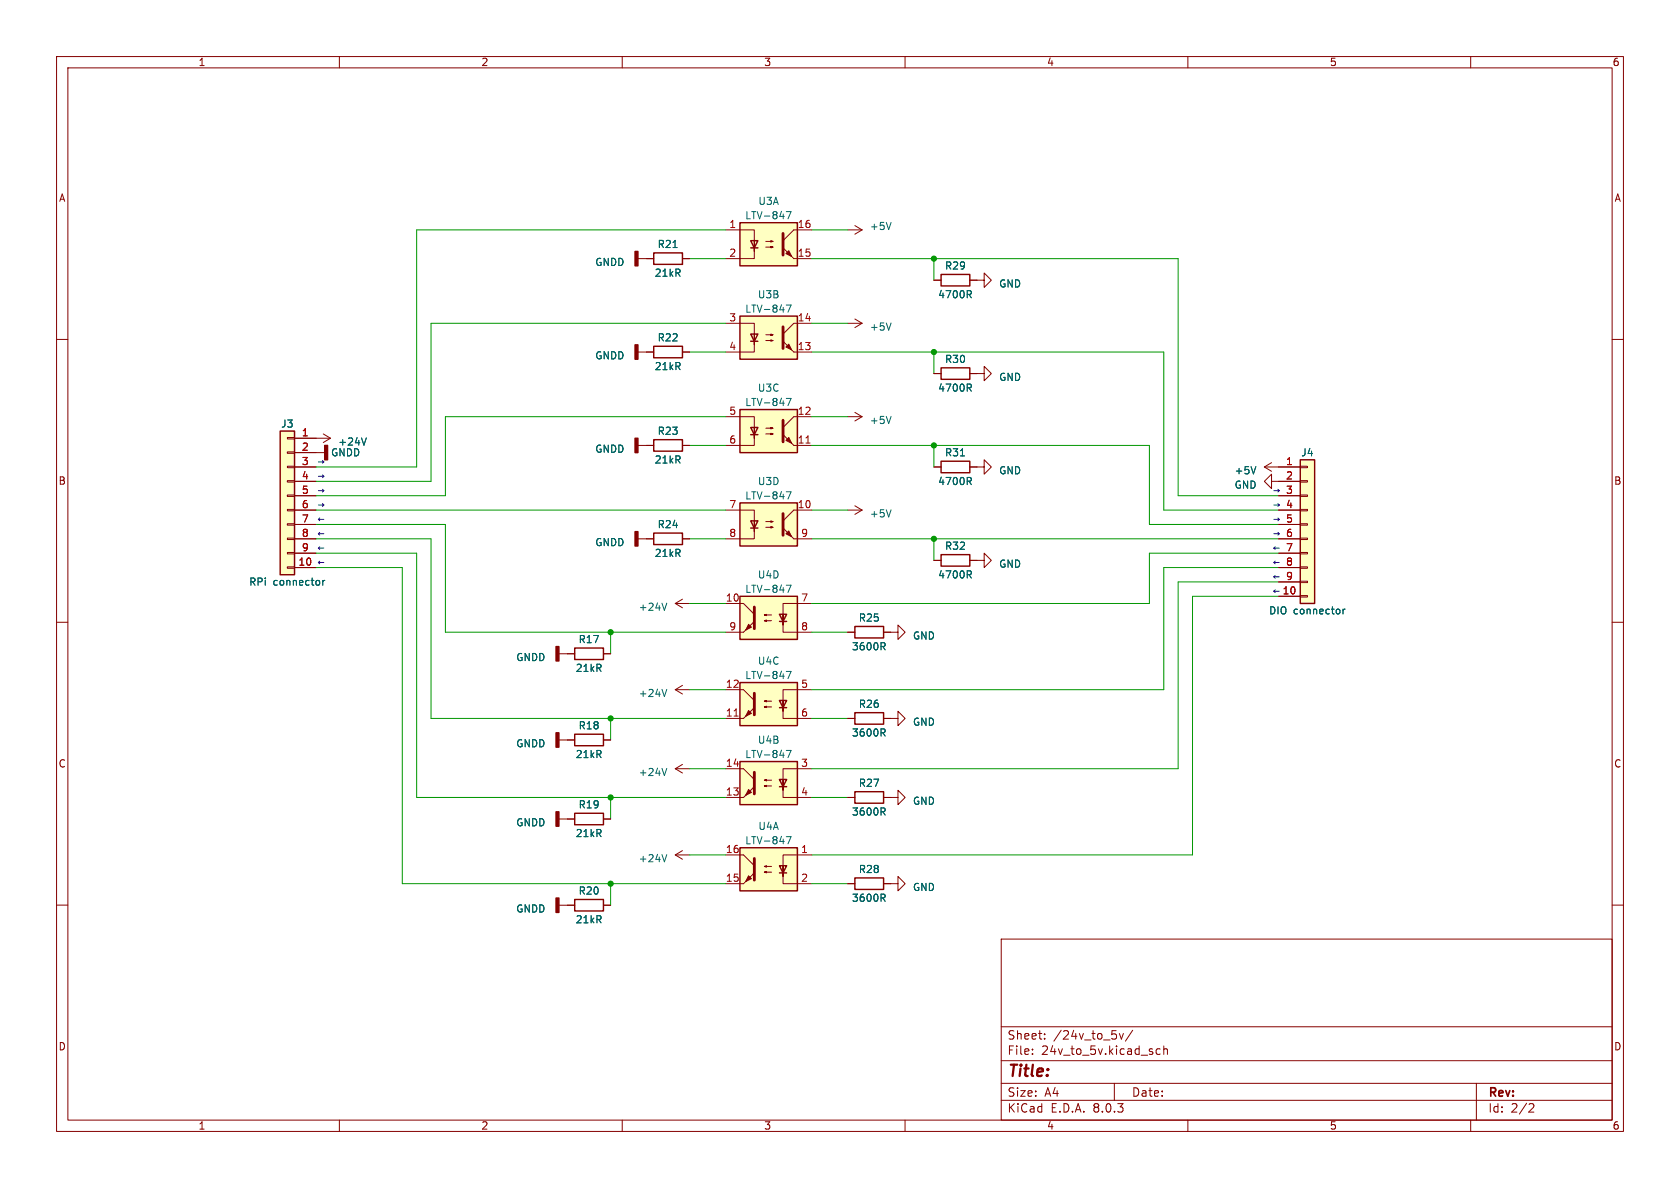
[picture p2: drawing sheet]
<svg xmlns="http://www.w3.org/2000/svg" width="297mm" height="210mm" viewBox="0 0 297 210" stroke-linecap="round" stroke-linejoin="round" font-family="sans-serif">
<g fill="none" stroke="#840000" stroke-width=".18">
<path d="M10 10h277v190h-277zM12 12h273v186h-273zM60 10v2M110 10v2M160 10v2M210 10v2M260 10v2M10 60h2M165.1 49.5h1.3M171.4 49.5h1.3M285 60h2M172.7 66h1.3v-1.2l1.3 1.2-1.3 1.3v-1.3"/>
<path d="M172.7 82.6h1.3v-1.3l1.3 1.3-1.3 1.2v-1.2M10 110h2M149.9 111.8h1.2M156.2 111.8h1.3M285 110h2M98.8 130.8h1.5M10 160h2M98.8 144.8h2.8M106.7 144.8h1.2M157.5 141h1.2v-1.3l1.3 1.3-1.3 1.2v-1.2M285 160h2M98.8 160h2.8"/>
<path d="M106.7 160h1.2M177 166h108v32h-108zM60 198v2M110 198v2M160 198v2M177 194.5h108M177 191.5h108M177 187.5h108M177 181.5h108M182.5 186.3v.1M182.5 185.5v.1M184.7 183.6v.1"/>
<path d="M184.7 182.8v.1M197 191.5v3M197.9 182.7l.3 1 .4-1M200.2 182.1l-1.2 2M205.1 185.5l-.4-.1-.3 .3v.4l.1 .2h.6M205.7 185.5l.3-.1 .3 .1 .1 .9M205.7 184.9v1.5M210 198v2M260 198v2M261 191.5v6.5M270.5 195.1l.5 .1 .2 .3-1 1.1h1"/>
</g>
<path d="M166.4 48.5h5v2h-5zM151.1 110.7h5.1v2.1h-5.1zM101.6 159h5.1v2h-5.1zM101.6 143.8h5.1v2h-5.1z" fill="none" stroke="#840000" stroke-width=".25"/>
<path d="M171.3 52l.4 .6M171.5 51.4l.2 .2v.3l-.2 .1M156.1 114.3l.4 .6M156.2 113.6l.3 .3-.1 .3-.2 .1" fill="none" stroke="#006464" stroke-width=".18"/>
<g fill="#840000" stroke="#840000" stroke-width=".25">
<path d="M98.3 129.5h.5v2.6h-.5z"/>
<path d="M98.3 143.5h.5v2.6h-.5z"/>
<path d="M98.3 158.8h.5v2.5h-.5z"/>
</g>
<path d="M130.8 105.4h10.2v7.6h-10.2z" fill="#ffffc2"/>
<path d="M130.8 105.4h10.2v7.6h-10.2zM137.8 108.6h1.3l-.7 1.3zM137.8 109.9h1.3" fill="none" stroke="#840000" stroke-width=".25"/>
<g fill="none" stroke="#840000" stroke-width=".18">
<path d="M151.1 39.9l1.3 .7M149.9 40.6h2.5M152.4 40.6l-1.3 .8M119.4 106.7h2.5M119.4 106.7l1.2 .7M120.6 105.9l-1.2 .8M128.3 106.7h3.1l1.9 1.9M128.3 111.8h3.1M135.1 109.7l.4-.1v.3l-.4-.2h1.3M135.1 108.7l.4-.1v.2l-.4-.1h1.3M138.4 109.9v1.9h5.1M143.5 106.7h-5.1v3.8v-1.9"/>
<path d="M157.5 127h1.2v-1.3l1.3 1.3-1.3 1.3v-1.3"/>
</g>
<g fill="#840000" stroke="#840000" stroke-width=".18">
<path d="M131.4 111.8l1.9-1.9z"/>
<path d="M132.3 110.4l.5 .5-1 .5z"/>
</g>
<path d="M133.3 107.3v3.8" fill="none" stroke="#840000" stroke-width=".51"/>
<path d="M157.5 39.3l-.4 1.3M117.9 106.6l-.4 1.3M139 103.4h.9l-.6 1.3" fill="none" stroke="#006464" stroke-width=".18"/>
<path d="M130.8 39.4h10.2v7.6h-10.2z" fill="#ffffc2"/>
<path d="M130.8 39.4h10.2v7.6h-10.2zM132.7 42.5h1.3l-.7 1.3zM132.7 43.8h1.3M166.4 98h5v2.1h-5zM101.6 114.6h5.1v2h-5.1zM151.1 126h5.1v2h-5.1z" fill="none" stroke="#840000" stroke-width=".25"/>
<g fill="none" stroke="#840000" stroke-width=".18">
<path d="M128.3 40.6h5v3.9v-2M133.3 43.8v1.9h-5M135.4 43.7h1.3l-.4 .1v-.2l.4 .1M135.4 42.7h1.3l-.4 .1v-.3l.4 .2M140.3 45.7h3.2M143.5 40.6h-3.2l-1.9 1.9M149.9 90.2h2.5M151.1 89.4l1.3 .8M152.4 90.2l-1.3 .7M165.1 99.1h1.3M171.4 99.1h1.3M100.3 115.6h1.3"/>
<path d="M106.7 115.6h1.2M119.4 121.9l1.2 .8M119.4 121.9h2.5M120.6 121.2l-1.2 .7M149.9 127h1.2M156.2 127h1.3"/>
</g>
<g fill="#840000" stroke="#840000" stroke-width=".18">
<path d="M138.4 43.8l1.9 1.9z"/>
<path d="M138.9 44.8l.5-.5 .6 1z"/>
</g>
<path d="M138.4 41.3v3.8" fill="none" stroke="#840000" stroke-width=".51"/>
<path d="M139 37.4h.9l-.6 1.3M157.5 90.1l-.4 1.3M171.3 101.6l.4 .6M171.5 100.9l.2 .3v.3l-.2 .1M117.9 121.9l-.4 1.2M156.1 129.5l.4 .6M156.2 128.8l.3 .3-.1 .3-.2 .1" fill="none" stroke="#006464" stroke-width=".18"/>
<path d="M130.8 88.9h10.2v7.6h-10.2z" fill="#ffffc2"/>
<path d="M130.8 88.9h10.2v7.6h-10.2zM132.7 92.1h1.3l-.7 1.2zM132.7 93.3h1.3M151.1 140h5.1v2h-5.1z" fill="none" stroke="#840000" stroke-width=".25"/>
<g fill="none" stroke="#840000" stroke-width=".18">
<path d="M128.3 90.2h5v3.8v-1.9M133.3 93.3v2h-5M135.4 93.2h1.3l-.4 .1v-.2l.4 .1M135.4 92.2h1.3l-.4 .1v-.2l.4 .1M140.3 95.3h3.2M143.5 90.2h-3.2l-1.9 1.9M172.7 99.1h1.3v-1.3l1.3 1.3-1.3 1.2v-1.2M223.5 82.6l1.3 .7M223.5 82.6h2.6M224.8 85.1v-1.3l-1.3 1.3 1.3 1.3v-1.3h1.3M224.8 81.8l-1.3 .8M98.8 115.6h1.5"/>
<path d="M149.9 141h1.2M156.2 141h1.3"/>
</g>
<g fill="#840000" stroke="#840000" stroke-width=".18">
<path d="M138.4 93.3l1.9 2z"/>
<path d="M139.4 93.9l.6 1-1.1-.5z"/>
</g>
<path d="M138.4 90.8v3.8" fill="none" stroke="#840000" stroke-width=".51"/>
<path d="M139 86.9h.9l-.6 1.3M222 82.5l-.4 1.3M156.1 143.5l.4 .6M156.2 142.8l.3 .3-.1 .3-.2 .1" fill="none" stroke="#006464" stroke-width=".18"/>
<path d="M98.3 114.3h.5v2.5h-.5z" fill="#840000" stroke="#840000" stroke-width=".25"/>
<path d="M229.9 81.3h2.5v25.4h-2.5z" fill="#ffffc2"/>
<g fill="none" stroke="#840000" stroke-width=".18">
<path d="M226.1 82.6h3.8M226.1 85.1h3.8M226.1 87.6h3.8M226.1 90.2h3.8M226.1 92.7h3.8M226.1 95.3h3.8M226.1 97.8h3.8M229.9 97.7h1.2v.2h-1.2zM229.9 95.1h1.2v.3h-1.2zM229.9 92.6h1.2v.2h-1.2zM229.9 90h1.2v.3h-1.2zM229.9 87.5h1.2v.3h-1.2z"/>
<path d="M229.9 85h1.2v.2h-1.2zM229.9 82.4h1.2v.3h-1.2zM226.1 105.4h3.8M226.1 100.3h3.8M226.1 102.9h3.8M229.9 105.3h1.2v.2h-1.2zM229.9 102.7h1.2v.3h-1.2zM229.9 100.2h1.2v.3h-1.2zM149.9 156.2h1.2M156.2 156.2h2.5v-1.3l1.3 1.3-1.3 1.3v-1.3"/>
</g>
<path d="M229.9 81.3h2.5v25.4h-2.5zM151.1 155.2h5.1v2h-5.1z" fill="none" stroke="#840000" stroke-width=".25"/>
<path d="M237.4 107.7v.8M237.8 107.7l-.4 .2M156.1 158.7l.4 .6M156.2 158.1l.3 .2-.1 .3-.2 .1" fill="none" stroke="#006464" stroke-width=".18"/>
<path d="M130.8 55.9h10.2v7.6h-10.2z" fill="#ffffc2"/>
<path d="M130.8 55.9h10.2v7.6h-10.2zM132.7 59.1h1.3l-.7 1.2zM132.7 60.3h1.3" fill="none" stroke="#840000" stroke-width=".25"/>
<path d="M128.3 57.2h5v3.8v-1.9M135.4 59.2h1.3l-.4 .1v-.2l.4 .1M143.5 57.2h-3.2l-1.9 1.9M133.3 60.3v1.9h-5M135.4 60.2h1.3l-.4 .1v-.2l.4 .1M140.3 62.2h3.2M149.9 73.7h2.5M151.1 72.9l1.3 .8M152.4 73.7l-1.3 .7" fill="none" stroke="#840000" stroke-width=".18"/>
<g fill="#840000" stroke="#840000" stroke-width=".18">
<path d="M138.4 60.3l1.9 1.9z"/>
<path d="M139.4 60.8l.6 1-1.1-.5z"/>
</g>
<path d="M138.4 57.8v3.8" fill="none" stroke="#840000" stroke-width=".51"/>
<path d="M139 53.9h.9l-.6 1.3M157.5 73.6l-.4 1.3" fill="none" stroke="#006464" stroke-width=".18"/>
<path d="M130.8 72.4h10.2v7.6h-10.2z" fill="#ffffc2"/>
<path d="M115.6 44.7h5v2h-5zM115.6 61.2h5v2h-5zM115.6 77.7h5v2.1h-5zM130.8 72.4h10.2v7.6h-10.2zM132.7 75.6h1.3l-.7 1.2zM132.7 76.8h1.3M166.4 65h5v2.1h-5zM115.6 94.2h5v2.1h-5zM166.4 81.5h5v2.1h-5z" fill="none" stroke="#840000" stroke-width=".25"/>
<g fill="none" stroke="#840000" stroke-width=".18">
<path d="M112.8 45.7h2.8M120.6 45.7h1.3M149.9 57.2h2.5M151.1 56.4l1.3 .8M152.4 57.2l-1.3 .7M172.7 49.5h1.3v-1.2l1.3 1.2-1.3 1.3v-1.3M55.9 77.5h2.5M57.1 76.7l1.3 .8M58.4 77.5l-1.3 .7M112.8 78.7h2.8M112.8 62.2h2.8M120.6 78.7h1.3"/>
<path d="M120.6 62.2h1.3M128.3 73.7h5v3.8v-1.9M133.3 76.8v1.9h-5M135.4 76.7h1.3l-.4 .1v-.2l.4 .1M135.4 75.7h1.3l-.4 .1v-.2l.4 .1M140.3 78.7h3.2M143.5 73.7h-3.2l-1.9 1.9M165.1 66h1.3M171.4 66h1.3M55.9 80h1.5M112.8 95.3h2.8M120.6 95.3h1.3"/>
<path d="M165.1 82.6h1.3M171.4 82.6h1.3M119.4 151.1l1.2 .8M119.4 151.1h2.5M120.6 150.4l-1.2 .7"/>
</g>
<g fill="#840000" stroke="#840000" stroke-width=".18">
<path d="M138.4 76.8l1.9 1.9z"/>
<path d="M139.4 77.3l.6 1.1-1.1-.5z"/>
</g>
<path d="M138.4 74.3v3.8" fill="none" stroke="#840000" stroke-width=".51"/>
<path d="M142.5 78.3h.7" fill="none" stroke="#a90000" stroke-width=".18"/>
<path d="M119 43.8h.7M157.5 57.1l-.4 1.3M64.8 77.4l-.5 1.3M139 70.4h.9l-.6 1.3M171.3 68.6l.4 .6M171.5 67.9l.2 .2v.3l-.2 .2M169.8 80.6h.7M171.3 85.1l.4 .6M171.5 84.4l.2 .2v.3l-.2 .2M117.9 151.1l-.4 1.2" fill="none" stroke="#006464" stroke-width=".18"/>
<g fill="#840000" stroke="#840000" stroke-width=".25">
<path d="M112.3 61h.5v2.5h-.5z"/>
<path d="M57.4 78.7h.5v2.6h-.5z"/>
<path d="M112.3 77.5h.5v2.5h-.5z"/>
<path d="M112.3 44.5h.5v2.5h-.5z"/>
<path d="M112.3 94h.5v2.5h-.5z"/>
</g>
<path d="M49.5 76.2h2.6v25.4h-2.6z" fill="#ffffc2"/>
<g fill="none" stroke="#840000" stroke-width=".18">
<path d="M50.8 79.9h1.3v.2h-1.3zM50.8 77.3h1.3v.3h-1.3zM52.1 77.5h3.8M50.8 97.7h1.3v.2h-1.3zM50.8 95.1h1.3v.3h-1.3zM50.8 92.6h1.3v.2h-1.3zM50.8 90h1.3v.3h-1.3zM50.8 87.5h1.3v.3h-1.3zM50.8 85h1.3v.2h-1.3zM50.8 82.4h1.3v.3h-1.3zM52.1 80h3.8M52.1 82.6h3.8"/>
<path d="M52.1 85.1h3.8M52.1 87.6h3.8M52.1 90.2h3.8M52.1 92.7h3.8M52.1 95.3h3.8M52.1 97.8h3.8M50.8 100.2h1.3v.3h-1.3zM52.1 100.3h3.8"/>
</g>
<path d="M49.5 76.2h2.6v25.4h-2.6z" fill="none" stroke="#840000" stroke-width=".25"/>
<path d="M57.1 102.6v.8M57.4 102.6l-.3 .2" fill="none" stroke="#006464" stroke-width=".18"/>
<path d="M130.8 149.9h10.2v7.6h-10.2z" fill="#ffffc2"/>
<path d="M130.8 149.9h10.2v7.6h-10.2zM137.8 153h1.3l-.7 1.3zM137.8 154.3h1.3" fill="none" stroke="#840000" stroke-width=".25"/>
<path d="M128.3 151.1h3.1l1.9 1.9M128.3 156.2h3.1M135.1 154.2l.4-.1v.2l-.4-.1h1.3M135.1 153.2l.4-.2v.3l-.4-.1h1.3M138.4 154.3v1.9h5.1M143.5 151.1h-5.1v3.8v-1.9" fill="none" stroke="#840000" stroke-width=".18"/>
<g fill="#840000" stroke="#840000" stroke-width=".18">
<path d="M131.4 156.2l1.9-1.9z"/>
<path d="M132.3 154.8l.5 .5-1 .5z"/>
</g>
<path d="M133.3 151.8v3.8" fill="none" stroke="#840000" stroke-width=".51"/>
<path d="M139 147.9h.9l-.6 1.3" fill="none" stroke="#006464" stroke-width=".18"/>
<path d="M130.8 134.6h10.2v7.6h-10.2z" fill="#ffffc2"/>
<path d="M130.8 134.6h10.2v7.6h-10.2zM137.8 137.8h1.3l-.7 1.3zM137.8 139.1h1.3" fill="none" stroke="#840000" stroke-width=".25"/>
<path d="M119.4 135.9h2.5M119.4 135.9l1.2 .8M120.6 135.1l-1.2 .8M128.3 135.9h3.1l1.9 1.9M135.1 138.9l.4-.1v.3l-.4-.2h1.3M135.1 137.9l.4-.1v.2l-.4-.1h1.3M138.4 139.1v1.9h5.1M143.5 135.9h-5.1v3.8v-1.9M128.3 141h3.1" fill="none" stroke="#840000" stroke-width=".18"/>
<g fill="#840000" stroke="#840000" stroke-width=".18">
<path d="M131.4 141l1.9-1.9z"/>
<path d="M132.3 139.6l.5 .5-1 .5z"/>
</g>
<path d="M133.3 136.5v3.8" fill="none" stroke="#840000" stroke-width=".51"/>
<path d="M117.9 135.8l-.4 1.3M139 132.7h.9l-.6 1.2" fill="none" stroke="#006464" stroke-width=".18"/>
<path d="M130.8 120.7h10.2v7.6h-10.2z" fill="#ffffc2"/>
<path d="M101.6 129.8h5.1v2h-5.1zM130.8 120.7h10.2v7.6h-10.2zM137.8 123.8h1.3l-.7 1.3zM137.8 125.1h1.3" fill="none" stroke="#840000" stroke-width=".25"/>
<g fill="none" stroke="#840000" stroke-width=".18">
<path d="M114.3 45.7h1.3M120.6 45.7h1.3M165.1 49.5h1.3M171.4 49.5h1.3M52.1 77.5h3.8M114.3 78.7h1.3M114.3 62.2h1.3M120.6 78.7h1.3M120.6 62.2h1.3M165.1 66h1.3M171.4 66h1.3M52.1 82.6h3.8"/>
<path d="M52.1 85.1h3.8M52.1 87.6h3.8M52.1 90.2h3.8M52.1 92.7h3.8M52.1 95.3h3.8M52.1 97.8h3.8M52.1 80h3.8M114.3 95.3h1.3M120.6 95.3h1.3M165.1 82.6h1.3M165.1 99.1h1.3M171.4 82.6h1.3"/>
<path d="M171.4 99.1h1.3M226.1 82.6h3.8M226.1 85.1h3.8M226.1 87.6h3.8M226.1 90.2h3.8M226.1 92.7h3.8M226.1 95.3h3.8M226.1 97.8h3.8M52.1 100.3h3.8M100.3 115.6h1.3M106.7 115.6h1.2M149.9 111.8h1.2"/>
<path d="M156.2 111.8h2.5v-1.3l1.3 1.3-1.3 1.2v-1.2M226.1 105.4h3.8M226.1 100.3h3.8M226.1 102.9h3.8M100.3 130.8h1.3M106.7 130.8h1.2M128.3 121.9h3.1l1.9 1.9M128.3 127h3.1M135.1 125l.4-.2v.3l-.4-.1h1.3M135.1 124l.4-.2v.3l-.4-.1h1.3M138.4 125.1v1.9h5.1M143.5 121.9h-5.1v3.8v-1.9"/>
<path d="M149.9 127h1.2M156.2 127h1.3M100.3 144.8h1.3M106.7 144.8h1.2M149.9 141h1.2M149.9 156.2h1.2M156.2 141h1.3M156.2 156.2h1.3M100.3 160h1.3M106.7 160h1.2"/>
</g>
<g fill="#840000" stroke="#840000" stroke-width=".18">
<path d="M131.4 127l1.9-1.9z"/>
<path d="M132.3 125.6l.5 .5-1 .5z"/>
</g>
<path d="M133.3 122.6v3.8" fill="none" stroke="#840000" stroke-width=".51"/>
<path d="M129.8 126.6h.7" fill="none" stroke="#a90000" stroke-width=".18"/>
<g fill="none" stroke="#006464" stroke-width=".18">
<path d="M119 43.8h.7M171.3 52l.4 .6M171.5 51.4l.2 .2v.3l-.2 .1M64.8 77.4l-.5 1.3M171.3 68.6l.4 .6M171.5 67.9l.2 .2v.3l-.2 .2M169.8 80.6h.7M171.3 85.1l.4 .6M171.5 84.4l.2 .2v.3l-.2 .2M222 82.5l-.4 1.3M57.1 102.6v.8M57.4 102.6l-.3 .2"/>
<path d="M139 118.7h.9l-.6 1.3M156.1 114.3l.4 .6M156.2 113.6l.3 .3-.1 .3-.2 .1M171.3 101.6l.4 .6M171.5 100.9l.2 .3v.3l-.2 .1M237.4 107.7v.8M237.8 107.7l-.4 .2M156.1 129.5l.4 .6M156.2 128.8l.3 .3-.1 .3-.2 .1M156.1 143.5l.4 .6M156.1 158.7l.4 .6M156.2 142.8l.3 .3-.1 .3-.2 .1"/>
<path d="M156.2 158.1l.3 .2-.1 .3-.2 .1"/>
</g>
<g fill="none" stroke="#009600" stroke-width=".18">
<path d="M121.9 45.7h6.4M128.3 40.6h-54.6v42h-17.8M128.3 57.2h-52.1v27.9h-20.3M143.5 45.7h64.8v41.9h17.8M143.5 40.6h6.4M143.5 57.2h6.4M165.1 45.7v3.8M121.9 78.7h6.4M121.9 62.2h6.4M128.3 73.7h-49.6v13.9h-22.8M143.5 62.2h62.2v28h20.4M143.5 78.7h59.7v14h22.9"/>
<path d="M143.5 73.7h6.4M165.1 62.2v3.8M165.1 78.7v3.9M55.9 97.8h17.8v43.2h54.6M55.9 92.7h22.8v19.1h49.6M55.9 90.2h72.4M55.9 95.3h20.3v31.7h52.1M121.9 95.3h6.4M143.5 90.2h6.4M143.5 95.3h82.6M165.1 95.3v3.8M226.1 97.8h-22.9v8.9h-59.7"/>
<path d="M55.9 100.3h15.2v55.9h57.2M107.9 111.8v3.8M121.9 106.7h6.4M143.5 111.8h6.4M226.1 102.9h-17.8v33h-64.8M226.1 100.3h-20.4v21.6h-62.2M226.1 105.4h-15.3v45.7h-67.3M107.9 127v3.8M121.9 135.9h6.4M121.9 121.9h6.4M143.5 127h6.4M107.9 141v3.8"/>
<path d="M107.9 156.2v3.8M121.9 151.1h6.4M143.5 156.2h6.4M143.5 141h6.4"/>
</g>
<g fill="#009600" stroke="#009600" stroke-width=".18">
<circle cx="165.1" cy="45.7" r=".46"/>
<circle cx="165.1" cy="78.7" r=".46"/>
<circle cx="165.1" cy="62.2" r=".46"/>
<circle cx="107.9" cy="141" r=".46"/>
<circle cx="107.9" cy="156.2" r=".46"/>
<circle cx="107.9" cy="127" r=".46"/>
<circle cx="165.1" cy="95.3" r=".46"/>
<circle cx="107.9" cy="111.8" r=".46"/>
</g>
<text font-size="2.8" fill="#840000" x="178" y="190.9">Title:</text>
<g font-size="2.1" fill="#840000">
<text x="178" y="184">Sheet:</text>
<text x="186.2" y="184">/24v_to_5v/</text>
<text x="178" y="186.7">File:</text>
<text x="184.1" y="186.7">24v_to_5v.kicad_sch</text>
<text x="178" y="196.9">KiCad</text>
<text x="178" y="194.1">Size:</text>
<text x="184.7" y="194.1">A4</text>
<text x="185.7" y="196.9">E.D.A.</text>
<text x="193.3" y="196.9">8.0.3</text>
<text x="200" y="194.1">Date:</text>
<text x="263" y="194.3">Rev:</text>
<text x="263" y="196.9">Id:</text>
<text x="267.1" y="196.9">2/2</text>
</g>
<g font-size="1.8" fill="#840000">
<text x="35" y="11.9">1</text>
<text x="85" y="11.9">2</text>
<text x="135" y="11.9">3</text>
<text x="185" y="11.9">4</text>
<text x="235" y="11.9">5</text>
<text x="285" y="11.9">6</text>
<text x="10.3" y="35.9">A</text>
<text x="285.3" y="35.9">A</text>
<text x="10.3" y="85.9">B</text>
<text x="285.3" y="85.9">B</text>
<text x="10.3" y="135.9">C</text>
<text x="285.3" y="135.9">C</text>
<text x="10.3" y="185.9">D</text>
<text x="285.3" y="185.9">D</text>
<text x="35" y="199.9">1</text>
<text x="85" y="199.9">2</text>
<text x="135" y="199.9">3</text>
<text x="185" y="199.9">4</text>
<text x="235" y="199.9">5</text>
<text x="285" y="199.9">6</text>
</g>
<g font-size="1.8" fill="#a90000">
<text x="128.8" y="40.4">1</text>
<text x="140.9" y="40.4">16</text>
<text x="128.8" y="45.5">2</text>
<text x="140.9" y="45.5">15</text>
<text x="128.8" y="56.9">3</text>
<text x="140.9" y="56.9">14</text>
<text x="128.8" y="62">4</text>
<text x="140.9" y="62">13</text>
<text x="53.3" y="77.2">1</text>
<text x="128.8" y="73.4">5</text>
<text x="140.9" y="73.4">12</text>
<text x="53.3" y="79.8">2</text>
<text x="53.3" y="82.3">3</text>
<text x="128.8" y="78.5">6</text>
<text x="140.9" y="78.5">11</text>
<text x="227.3" y="82.3">1</text>
<text x="53.3" y="84.8">4</text>
<text x="53.3" y="87.4">5</text>
<text x="53.3" y="89.9">6</text>
<text x="128.8" y="89.9">7</text>
<text x="140.9" y="89.9">10</text>
<text x="227.3" y="84.8">2</text>
<text x="227.3" y="87.4">3</text>
<text x="227.3" y="89.9">4</text>
<text x="53.3" y="92.5">7</text>
<text x="53.3" y="95">8</text>
<text x="128.8" y="95">8</text>
<text x="141.5" y="95">9</text>
<text x="227.3" y="92.5">5</text>
<text x="227.3" y="95">6</text>
<text x="52.7" y="100.1">10</text>
<text x="53.3" y="97.5">9</text>
<text x="227.3" y="97.5">7</text>
<text x="227.3" y="100.1">8</text>
<text x="128.2" y="106.4">10</text>
<text x="141.5" y="106.4">7</text>
<text x="226.7" y="105.2">10</text>
<text x="227.3" y="102.6">9</text>
<text x="128.8" y="111.5">9</text>
<text x="141.5" y="111.5">8</text>
<text x="128.2" y="121.7">12</text>
<text x="141.5" y="121.7">5</text>
<text x="128.2" y="126.7">11</text>
<text x="141.5" y="126.7">6</text>
<text x="128.2" y="135.6">14</text>
<text x="141.5" y="135.6">3</text>
<text x="128.2" y="140.7">13</text>
<text x="141.5" y="140.7">4</text>
<text x="128.2" y="156">15</text>
<text x="128.2" y="150.9">16</text>
<text x="141.5" y="150.9">1</text>
<text x="141.5" y="156">2</text>
</g>
<g font-size="1.8" fill="#006464">
<text x="131.6" y="39">LTV-847</text>
<text x="134" y="36.4">U3A</text>
<text x="153.7" y="40.9">+5V</text>
<text x="105.1" y="47.2">GNDD</text>
<text x="116.2" y="44">R21</text>
<text x="167" y="47.9">R29</text>
<text x="115.6" y="49.1">21kR</text>
<text x="133.9" y="52.9">U3B</text>
<text x="165.8" y="52.9">4700R</text>
<text x="176.5" y="51">GND</text>
<text x="131.6" y="55.5">LTV-847</text>
<text x="153.7" y="58.6">+5V</text>
<text x="105.1" y="63.7">GNDD</text>
<text x="115.6" y="65.6">21kR</text>
<text x="116.2" y="60.6">R22</text>
<text x="167" y="64.4">R30</text>
<text x="131.6" y="72">LTV-847</text>
<text x="133.9" y="69.4">U3C</text>
<text x="165.8" y="69.4">4700R</text>
<text x="176.5" y="67.5">GND</text>
<text x="49.6" y="75.8">J3</text>
<text x="116.2" y="77.1">R23</text>
<text x="153.7" y="75.2">+5V</text>
<text x="58.4" y="80.9">GNDD</text>
<text x="59.7" y="79">+24V</text>
<text x="105.1" y="80.2">GNDD</text>
<text x="115.6" y="82.1">21kR</text>
<text x="167" y="80.9">R31</text>
<text x="229.9" y="80.9">J4</text>
<text x="131.6" y="88.5">LTV-847</text>
<text x="133.9" y="86">U3D</text>
<text x="165.8" y="86">4700R</text>
<text x="176.5" y="84">GND</text>
<text x="218.2" y="86.6">GND</text>
<text x="218.2" y="84">+5V</text>
<text x="116.2" y="93.6">R24</text>
<text x="153.7" y="91.7">+5V</text>
<text x="105.1" y="96.7">GNDD</text>
<text x="115.6" y="98.7">21kR</text>
<text x="167" y="97.4">R32</text>
<text x="176.5" y="100.6">GND</text>
<text x="44" y="103.7">RPi</text>
<text x="48.3" y="103.7">connector</text>
<text x="131.6" y="105">LTV-847</text>
<text x="133.9" y="102.5">U4D</text>
<text x="165.8" y="102.5">4700R</text>
<text x="102.2" y="113.9">R17</text>
<text x="112.8" y="108.2">+24V</text>
<text x="151.7" y="110.1">R25</text>
<text x="161.3" y="113.3">GND</text>
<text x="224.3" y="108.8">DIO connector</text>
<text x="91.2" y="117.1">GNDD</text>
<text x="101.7" y="119">21kR</text>
<text x="133.9" y="117.7">U4C</text>
<text x="150.5" y="115.2">3600R</text>
<text x="112.8" y="123.4">+24V</text>
<text x="131.6" y="120.2">LTV-847</text>
<text x="151.7" y="125.3">R26</text>
<text x="102.2" y="129.1">R18</text>
<text x="133.9" y="131.7">U4B</text>
<text x="150.5" y="130.4">3600R</text>
<text x="161.3" y="128.5">GND</text>
<text x="91.2" y="132.3">GNDD</text>
<text x="101.7" y="134.2">21kR</text>
<text x="112.8" y="137.4">+24V</text>
<text x="131.6" y="134.2">LTV-847</text>
<text x="102.2" y="143.1">R19</text>
<text x="151.7" y="139.3">R27</text>
<text x="161.3" y="142.5">GND</text>
<text x="91.2" y="146.3">GNDD</text>
<text x="101.7" y="148.2">21kR</text>
<text x="131.6" y="149.5">LTV-847</text>
<text x="134" y="146.9">U4A</text>
<text x="150.5" y="144.4">3600R</text>
<text x="112.8" y="152.6">+24V</text>
<text x="151.7" y="154.5">R28</text>
<text x="91.2" y="161.5">GNDD</text>
<text x="102.2" y="158.3">R20</text>
<text x="150.5" y="159.6">3600R</text>
<text x="161.3" y="157.7">GND</text>
<text x="101.7" y="163.4">21kR</text>
</g>
<g font-size="1.8" fill="#0000c2">
<text x="55.9" y="82.3">þÿ!’</text>
<text x="55.9" y="87.4">þÿ!’</text>
<text x="55.9" y="89.9">þÿ!’</text>
<text x="55.9" y="84.8">þÿ!’</text>
<text x="224.8" y="87.4">þÿ!’3</text>
<text x="224.8" y="89.9">þÿ!’4</text>
<text x="55.9" y="95">þÿ!•</text>
<text x="55.9" y="92.5">þÿ!•</text>
<text x="224.8" y="95">þÿ!’6</text>
<text x="224.8" y="92.5">þÿ!’5</text>
<text x="55.9" y="100.1">þÿ!•</text>
<text x="55.9" y="97.5">þÿ!•</text>
<text x="224.8" y="97.5">þÿ!•7</text>
<text x="224.8" y="100.1">þÿ!•8</text>
<text x="224.8" y="105.2">þÿ!•</text>
<text x="224.8" y="102.6">þÿ!•9</text>
</g>
</svg>
